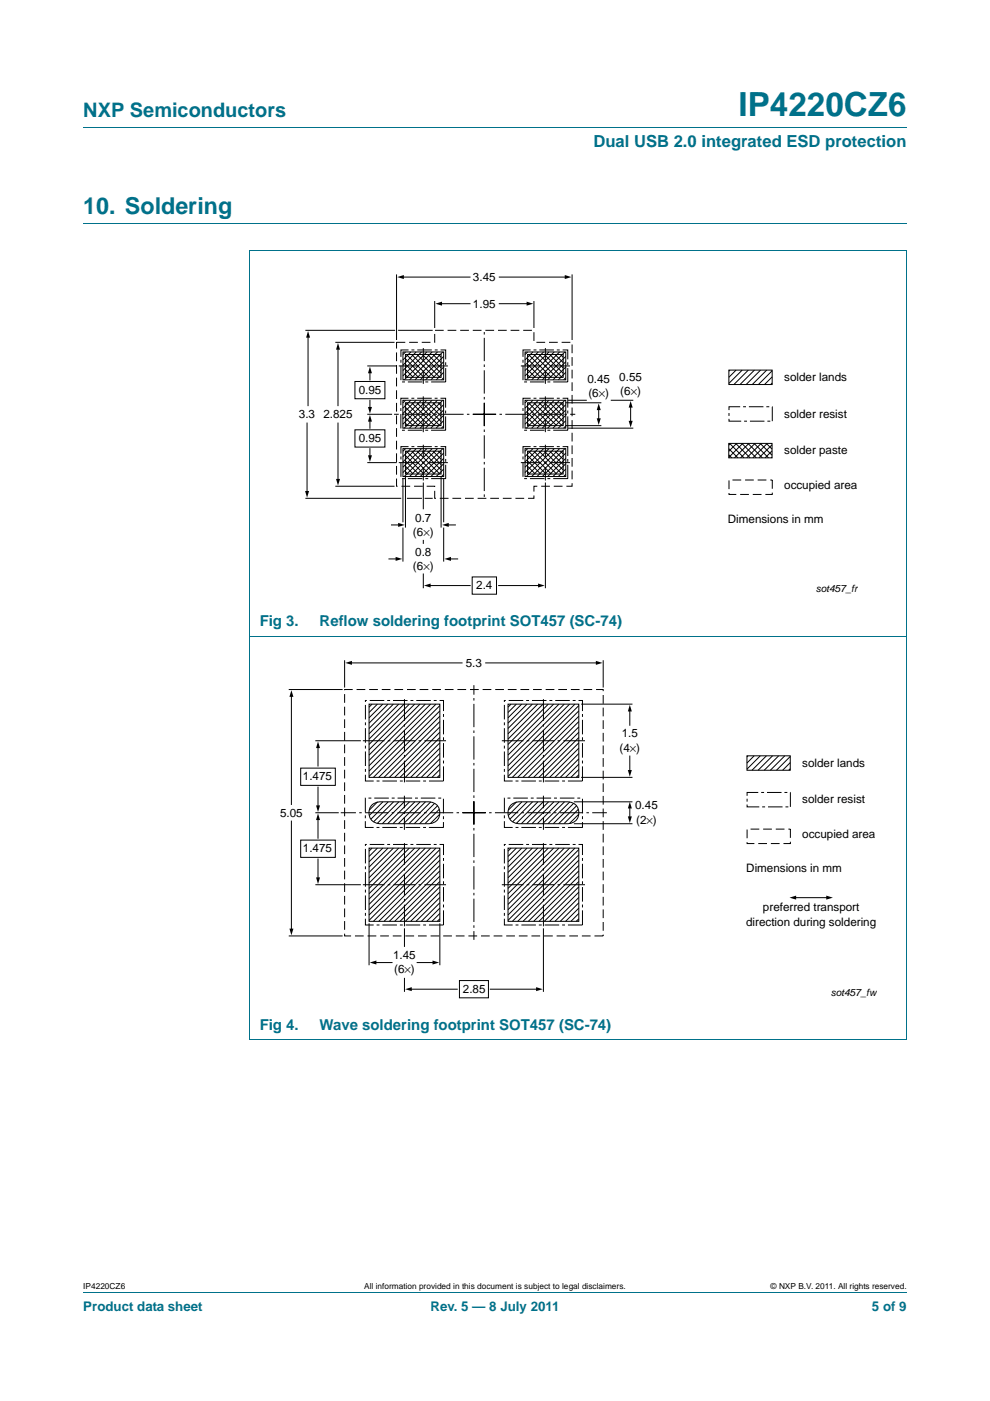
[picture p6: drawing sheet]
<svg xmlns="http://www.w3.org/2000/svg" width="210mm" height="297mm" viewBox="0 0 210 297" stroke-linecap="round" stroke-linejoin="round" font-family="sans-serif">
<path d="M17.7 27h174.6M17.7 47.4h174.6M52.9 53.1h139.4M53 53.1v167.3M192.3 53.1v167.3M52.9 134.9h139.4M52.9 220.5h139.4M17.7 273.9h174.6" fill="none" stroke="#00718a" stroke-width=".21"/>
<g fill="none" stroke="#000" stroke-width=".21">
<path d="M84.1 58.2v13.9M85.4 58.7h14.3M105.9 58.7h14.2M121.3 58.2v13.9M64.8 70h19M65.3 71.3v14.7M71.1 72.6h12.6M71.7 73.9v12.1M77.9 77.6h6.3M78.5 78.9v1.7M84.4 70h7.4M85.5 74.6h8.6v5.9h-8.6z"/>
<path d="M86 75.2h7.6v4.8h-7.6zM86 76.1l3.9 3.9M86 77.2l2.8 2.8M86 78.4l1.7 1.6M86 79.5l.5 .5M86 74.6l-.5 .6M86.2 75.2l4.8 4.8M87.1 74.6l-1.6 1.7M87.3 75.2l4.9 4.8M88.3 74.6l-2.8 2.8M88.4 75.2l4.9 4.8M89.4 74.6l-3.9 4"/>
<path d="M89.6 75.2l4 3.9M90.5 74.6l-5 5.1M90.7 75.2l2.9 2.8M91.7 74.6l-6 5.9M91.8 75.2l1.8 1.7M92.2 63.8v5.7M92.8 74.6l-5.9 5.9M93 75.2l.6 .6M93.5 64.4h6.2M93.9 74.6l-5.9 5.9M94.1 75.6l-5 4.9M94.1 76.7l-3.8 3.8"/>
<path d="M94.1 77.8l-2.7 2.7M94.1 79l-1.6 1.5M105.9 64.4h6.1M111.4 74.6h8.6v5.9h-8.6zM111.9 75.2h7.5v4.8h-7.5zM111.9 76.1l3.9 3.9M111.9 77.2l2.8 2.8M111.9 78.4l1.6 1.6M111.9 79.5l.5 .5M111.9 74.6l-.5 .6M112.1 75.2l4.8 4.8M113 74.6l-1.6 1.7"/>
<path d="M113.2 75.2l4.9 4.8M113.2 63.8v5.7M114.2 74.6l-2.8 2.8M114.3 75.2l4.9 4.8M115.3 74.6l-3.9 4M115.5 75.2l4 3.9M116.4 74.6l-5 5.1M116.6 75.2l2.9 2.8M117.6 74.6l-6 5.9M117.7 75.2l1.8 1.7M118.7 74.6l-5.9 5.9M118.9 75.2l.6 .6"/>
<path d="M119.8 74.6l-5.9 5.9M120 75.6l-5 4.9M120 76.7l-3.8 3.8M120 77.8l-2.7 2.7M120 79l-1.6 1.5M154.6 78.5h9.2v3h-9.2zM154.8 78.5l-.2 .2M156.1 78.5l-1.5 1.5M157.4 78.5l-2.8 2.8M158.7 78.5l-3 3M160 78.5l-3 3M161.3 78.5l-3 3"/>
<path d="M162.6 78.5l-3 3M163.8 78.6l-2.9 2.9M163.8 79.9l-1.6 1.6M65.1 89.7v14.7M71.7 89.7v12.1M75.3 80.9h6.3v3.6h-6.3zM75.3 91.1h6.3v3.7h-6.3zM77.9 98.1h6.3M77.9 87.8h5.3M78.5 84.9v1.7M78.5 89.1v1.7M78.5 95.1v1.7"/>
<path d="M85.4 84.9h8.7v5.9h-8.7zM85.5 95.1h8.6v5.9h-8.6zM86 85.4h7.5v4.8h-7.5zM86 86.3l3.9 3.9M86 87.5l2.8 2.7M86 88.6l1.6 1.6M86 89.7l.5 .5M86 95.7h7.6v4.8h-7.6zM86 84.9l-.6 .5M86 96.6l3.9 3.9M86 97.7l2.8 2.8M86 98.9l1.7 1.6"/>
<path d="M86 100l.5 .5M86 95.1l-.5 .6M86.2 85.4l4.8 4.8M86.2 95.7l4.8 4.8M87.1 84.9l-1.7 1.6M87.1 95.1l-1.6 1.7M87.3 85.4l4.9 4.8M87.3 95.7l4.9 4.8M88.3 84.9l-2.9 2.8M88.3 95.1l-2.8 2.8M88.4 85.4l4.9 4.8M88.4 95.7l4.9 4.8"/>
<path d="M89.4 84.9l-4 3.9M89.4 95.1l-3.9 4M89.6 85.4l3.9 4M89.6 95.7l4 3.9M90.5 84.9l-5.1 5M90.5 95.1l-5 5.1M90.7 85.4l2.8 2.9M90.7 95.7l2.9 2.8M91.6 84.9l-5.9 5.9M91.7 95.1l-6 5.9M91.8 85.4l1.7 1.7M91.8 95.7l1.8 1.7"/>
<path d="M92.8 84.9l-5.9 5.9M92.8 95.1l-5.9 5.9M92.9 85.4l.6 .6M93 95.7l.6 .6M93.9 84.9l-5.9 5.9M93.9 95.1l-5.9 5.9M94.1 85.8l-5 5M94.1 86.9l-3.9 3.9M94.1 88.1l-2.7 2.7M94.1 89.2l-1.6 1.6M94.1 90.3l-.5 .5M94.1 96.1l-5 4.9"/>
<path d="M94.1 97.2l-3.8 3.8M94.1 98.3l-2.7 2.7M94.1 99.5l-1.6 1.5M94.1 80.1l-.4 .4M111.4 95.1h8.6v5.9h-8.6zM111.4 84.9h8.6v5.9h-8.6zM111.9 95.7h7.5v4.8h-7.5zM111.9 85.4h7.5v4.8h-7.5zM111.9 96.6l3.9 3.9M111.9 97.7l2.8 2.8M111.9 98.9l1.6 1.6M111.9 100l.5 .5"/>
<path d="M111.9 86.3l3.9 3.9M111.9 87.5l2.8 2.7M111.9 88.6l1.6 1.6M111.9 89.7l.5 .5M111.9 95.1l-.5 .6M111.9 84.9l-.5 .5M112.1 95.7l4.8 4.8M112.1 85.4l4.8 4.8M113 95.1l-1.6 1.7M113 84.9l-1.6 1.6M113.2 95.7l4.9 4.8M113.2 85.4l4.9 4.8"/>
<path d="M114.2 95.1l-2.8 2.8M114.2 84.9l-2.8 2.8M114.3 95.7l4.9 4.8M114.3 85.4l4.9 4.8M115.3 95.1l-3.9 4M115.3 84.9l-3.9 3.9M115.5 95.7l4 3.9M115.5 85.4l4 4M116.4 95.1l-5 5.1M116.4 84.9l-5 5M116.6 95.7l2.9 2.8M116.6 85.4l2.9 2.9"/>
<path d="M117.6 95.1l-6 5.9M117.6 84.9l-6 5.9M117.7 95.7l1.8 1.7M117.7 85.4l1.8 1.7M118.7 95.1l-5.9 5.9M118.7 84.9l-5.9 5.9M118.9 95.7l.6 .6M118.9 85.4l.6 .6M119.8 95.1l-5.9 5.9M119.8 84.9l-5.9 5.9M119.9 90.2h7.6M119.9 85.4h7.6"/>
<path d="M120 80.1l-.5 .4M120 96.1l-5 4.9M120 97.2l-3.8 3.8M120 98.3l-2.7 2.7M120 99.5l-1.6 1.5M120 85.8l-5 5M120 86.9l-3.8 3.9M120 88.1l-2.7 2.7M120 89.2l-1.6 1.6M120 90.3l-.5 .5M120.5 90.8h13.8M120.5 84.9h4"/>
<path d="M127 86.3v2.7M129.5 84.9h4.8M133.8 86.3v3.2M154.6 95.1l1.9 2M154.6 96.4l.6 .7M154.6 94h9.2v3.1h-9.2zM154.7 94l3.1 3.1M154.9 94l-.3 .4M156 94l3.1 3.1M156.2 94l-1.6 1.7M157.3 94l3.1 3.1M157.5 94l-2.9 3"/>
<path d="M158.6 94l3.1 3.1M158.8 94l-3 3.1M159.9 94l3.1 3.1M160.1 94l-3 3.1M161.2 94l2.6 2.5M161.4 94l-3 3.1M162.5 94l1.3 1.2M162.7 94l-3 3.1M163.8 96.9l-.2 .2M163.8 95.6l-1.5 1.5M163.8 94.3l-2.8 2.8M163.8 81.2l-.3 .3"/>
<path d="M64.8 105.7h20.3M71.1 103.1h12.6M82.5 118.5h1.7M83 111.3h1.7M85.5 101.5v9.2M85.5 111.9v7.2M86 100.9v11M86.3 105.7h3.2M89.8 102.3v5.7M89.8 114.5v.8M90.1 105.7h1.7M93.6 100.9v11"/>
<path d="M94.1 100.6l-.4 .4M94.1 101.5v9.2M94.1 111.9v7.2M94.9 111.3h1.7M95.4 118.5h1.7M115.7 102.3v22.4M120 100.6l-.5 .4M73.1 140v5.8M89.8 121.6v3.1M91.1 124.2h8.6M100.2 122.3h5.1v3.7h-5.1zM105.8 124.2h8.6"/>
<path d="M127.9 140v5.8M61.2 146.2h11.5M61.8 147.5v23.1M66.9 157.1h9.6M67.4 158.3v4.1M74.4 140.6h23.6M78.3 149.3h15v15.5h-15zM78.9 149.3l-.6 .6M80.1 149.3l-1.8 1.8M81.2 149.3l-2.9 2.9M82.3 149.3l-4 4M83.4 149.3l-5.1 5.2"/>
<path d="M84.6 149.3l-6.3 6.3M85.7 149.3l-7.4 7.4M86.8 149.3l-8.5 8.5M88 149.3l-9.7 9.7M89.1 149.3l-10.8 10.8M90.2 149.3l-11.9 11.9M91.3 149.3l-13 13.1M92.5 149.3l-14.2 14.2M93.3 149.6l-15 15M93.3 150.7l-14.1 14.1M93.3 151.9l-13 12.9M93.3 153l-11.8 11.8"/>
<path d="M93.3 154.1l-10.7 10.7M93.3 155.2l-9.6 9.6M93.3 156.4l-8.5 8.4M93.3 157.5l-7.3 7.3M93.3 158.6l-6.2 6.2M93.3 159.8l-5.1 5M103 140.6h23.7M107.8 149.3h15v15.5h-15zM108.4 149.3l-.6 .6M109.5 149.3l-1.7 1.8M110.7 149.3l-2.9 2.9M111.8 149.3l-4 4"/>
<path d="M112.9 149.3l-5.1 5.2M114 149.3l-6.2 6.3M115.2 149.3l-7.4 7.4M116.3 149.3l-8.5 8.5M117.4 149.3l-9.6 9.7M118.6 149.3l-10.8 10.8M119.7 149.3l-11.9 11.9M120.8 149.3l-13 13.1M121.9 149.3l-14.1 14.2M122.8 149.6l-15 15M122.8 150.7l-14.1 14.1M122.8 151.9l-13 12.9"/>
<path d="M122.8 153l-11.9 11.8M122.8 154.1l-10.7 10.7M122.8 155.2l-9.6 9.6M122.8 156.4l-8.5 8.4M122.8 157.5l-7.4 7.3M122.8 158.6l-6.2 6.2M122.8 159.8l-5.1 5M123.3 149.3h10.8M133.6 150.6v3.2M61.8 174.1v23.1M63.8 178.1h7.3v3.7h-7.3zM63.8 162.9h7.3v3.6h-7.3z"/>
<path d="M66.9 172.3h5M67.4 166.9v4.1M67.4 173.6v4.1M78.3 179.8h15v15.5h-15zM78.7 170.8a2.57 2.57 0 0 1 1.9-.8h10.3a2.32 2.32 0 0 1 2.4 2.3 2.32 2.32 0 0 1-2.4 2.3h-10.3a2.33 2.33 0 0 1-2.2-1.3 2.33 2.33 0 0 1 .3-2.5zM78.9 179.8l-.6 .7M80.1 179.8l-1.8 1.8M80.1 170l-1.8 1.8M81.2 179.8l-2.9 2.9M81.2 170l-2.9 2.9M82.3 179.8l-4 4M82.3 170l-3.6 3.7"/>
<path d="M83.4 179.8l-5.1 5.2M83.5 170l-4.3 4.2M84.6 179.8l-6.3 6.3M84.6 170l-4.6 4.6M85.7 179.8l-7.4 7.4M85.7 170l-4.6 4.6M86.8 179.8l-8.5 8.6M86.9 170l-4.7 4.6M88 179.8l-9.7 9.7M88 170l-4.7 4.6M89.1 179.8l-10.8 10.8M89.1 170l-4.6 4.6"/>
<path d="M90.2 179.8l-11.9 12M90.2 170l-4.6 4.6M91.3 179.8l-13 13.1M91.4 170l-4.7 4.6M92.2 170.3l-4.3 4.3M92.5 179.8l-14.2 14.2M92.8 170.8l-3.8 3.8M93.2 171.6l-3 3M93.3 172.6l-2 2M93.3 160.9l-3.9 3.9M93.3 162l-2.8 2.8M93.3 163.1l-1.7 1.7"/>
<path d="M93.3 164.3l-.5 .5M107.8 179.8h15v15.5h-15zM108.2 170.8a2.57 2.57 0 0 1 1.9-.8h10.3a2.32 2.32 0 0 1 2.4 2.3 2.32 2.32 0 0 1-2.4 2.3h-10.3a2.33 2.33 0 0 1-2.2-1.3 2.33 2.33 0 0 1 .3-2.5zM108.4 179.8l-.6 .7M109.5 179.8l-1.7 1.8M109.6 170l-1.8 1.8M110.7 179.8l-2.9 2.9M110.7 170l-2.9 2.9M111.8 179.8l-4 4M111.8 170l-3.7 3.7M112.9 179.8l-5.1 5.2M113 170l-4.3 4.2"/>
<path d="M114 179.8l-6.2 6.3M114.1 170l-4.6 4.6M115.2 179.8l-7.4 7.4M115.2 170l-4.6 4.6M116.3 179.8l-8.5 8.6M116.3 170l-4.6 4.6M117.4 179.8l-9.6 9.7M117.5 170l-4.7 4.6M118.6 179.8l-10.8 10.8M118.6 170l-4.6 4.6M119.7 179.8l-11.9 12M119.7 170l-4.6 4.6"/>
<path d="M120.8 179.8l-13 13.1M120.9 170l-4.7 4.6M121.7 170.3l-4.4 4.3M121.7 170h12.4M121.7 174.6h12.4M121.9 179.8l-14.1 14.2M122.3 170.8l-3.8 3.8M122.7 171.6l-3.1 3M122.8 172.6l-2 2M122.8 160.9l-4 3.9M122.8 162l-2.8 2.8M122.8 163.1l-1.7 1.7"/>
<path d="M122.8 164.3l-.6 .5M123.3 164.8h10.8M133.6 160.3v3.2M133.6 171.1v2.5M158.4 160.2h9.2v3.1h-9.2zM158.7 160.2l-.3 .3M160 160.2l-1.6 1.6M161.3 160.2l-2.9 2.9M162.6 160.2l-3.1 3.1M163.9 160.2l-3.1 3.1M165.2 160.2l-3.1 3.1M166.5 160.2l-3.1 3.1"/>
<path d="M167.6 160.4l-2.9 2.9M167.6 163l-.3 .3M167.6 161.7l-1.6 1.6M61.2 198.4h11.5M66.9 187.6h9.6M67.4 182.1v4.2M78.3 195.8v8.8M85.8 196.8v4M93.3 180.1l-15 15M93.3 181.3l-14.1 14M93.3 182.4l-13 12.9M93.3 183.5l-11.8 11.8"/>
<path d="M93.3 184.6l-10.7 10.7M93.3 185.8l-9.6 9.5M93.3 186.9l-8.5 8.4M93.3 188l-7.3 7.3M93.3 189.2l-6.2 6.1M93.3 190.3l-5.1 5M93.3 191.4l-3.9 3.9M93.3 192.5l-2.8 2.8M93.3 193.7l-1.7 1.6M93.3 194.8l-.5 .5M93.3 195.8v8.8M115.3 196.8v13.5"/>
<path d="M122.8 180.1l-15 15M122.8 181.3l-14.1 14M122.8 182.4l-13 12.9M122.8 183.5l-11.9 11.8M122.8 184.6l-10.7 10.7M122.8 185.8l-9.6 9.5M122.8 186.9l-8.5 8.4M122.8 188l-7.3 7.3M122.8 189.2l-6.2 6.1M122.8 190.3l-5.1 5M122.8 191.4l-4 3.9M122.8 192.5l-2.8 2.8"/>
<path d="M122.8 193.7l-1.7 1.6M122.8 194.8l-.6 .5M168.3 190.3h7.2M79.5 204.1h3.7M85.8 207.3v3M87.1 209.7h9.9M88.5 204.1h3.5M97.4 207.9h6.2v3.7h-6.2zM104 209.7h10"/>
</g>
<g fill="none" stroke="#000" stroke-width=".21" stroke-dasharray="3.1 .6 .6 .6" stroke-linecap="butt">
<path d="M85 74.2h9.5v6.8h-9.5zM110.9 74.2h9.5v6.8h-9.5zM85 84.4h9.5v6.8h-9.5zM85 94.7h9.5v6.8h-9.5zM110.9 94.7h9.5v6.8h-9.5zM110.9 84.4h9.5v6.8h-9.5zM154.6 86.2h9.2v3.1h-9.2zM77.5 148.5h16.6v17.1h-16.6zM107 148.5h16.5v17.1h-16.5zM77.5 169.2h16.6v6.2h-16.6zM77.5 179h16.6v17.1h-16.6zM107 169.2h16.5v6.2h-16.5z"/>
<path d="M107 179h16.5v17.1h-16.5zM158.5 168h9.1v3.1h-9.1z"/>
</g>
<path d="M84.1 72.6h8.1v-2.6h21v2.6h8.1v30.5h-8.1v2.6h-21v-2.6h-8.1zM154.6 101.8h9.2v3h-9.2zM73.1 146.2h54.8v52.2h-54.8zM158.5 175.8h9.1v3.1h-9.1z" fill="none" stroke="#000" stroke-width=".21" stroke-dasharray="1.9 .8" stroke-linecap="butt"/>
<g fill="#000">
<path d="M84.2 58.7l1.5-.4v.9zM119.8 58.3l1.4 .4-1.4 .5zM65.3 70.2l.5 1.4h-.9zM71.7 72.7l.4 1.4h-.8zM78.5 77.7l.4 1.4h-.9zM92.3 64.4l1.5-.4v.8zM111.7 64l1.4 .4-1.4 .4zM78.5 88l.4 1.4h-.9zM78 86.3h.9l-.4 1.4zM78 96.5h.9l-.4 1.4zM126.6 88.7h.8l-.4 1.4zM127 85.5l.4 1.5h-.8z"/>
<path d="M133.8 85l.4 1.4h-.9zM133.3 89.2h.9l-.4 1.4zM64.7 104.1h.9l-.5 1.4zM71.3 101.5h.8l-.4 1.5zM83.9 118.1l1.4 .4-1.4 .4zM84.4 110.9l1.5 .4-1.5 .4zM93.8 111.3l1.4-.4v.8zM94.2 118.5l1.5-.4v.8zM89.9 124.2l1.4-.5v.9zM114.1 123.7l1.4 .5-1.4 .4zM61.8 146.3l.4 1.4h-.8zM67.4 157.2l.5 1.4h-.9z"/>
<path d="M73.2 140.6l1.4-.5v.9zM126.4 140.1l1.4 .5-1.4 .4zM133.6 149.4l.4 1.4h-.8zM67.4 172.5l.5 1.4h-.9zM67 170.8h.9l-.5 1.4zM133.2 163.3h.8l-.4 1.4zM133.2 173.1h.8l-.4 1.4zM133.6 170l.4 1.4h-.8zM61.4 196.9h.8l-.4 1.4zM67 186h.9l-.5 1.4zM167.5 190.3l1.4-.4v.8zM175.3 189.9l1.4 .4-1.4 .4z"/>
<path d="M78.4 204.1l1.4-.4v.8zM85.9 209.7l1.4-.4v.8zM91.7 203.7l1.5 .4-1.5 .4zM113.7 209.3l1.4 .4-1.4 .4z"/>
</g>
<path d="M100.3 87.8h21.7M102.7 85.4v20.2M102.7 90.3v-20.2M105.2 87.8h-21.6M98.1 172.3h30.6M100.5 169.9v29.4M100.5 174.8v-29.5M103 172.3h-30.7" fill="none" stroke="#000" stroke-width=".21" stroke-dasharray="4.9 .7 .5 .7" stroke-linecap="butt"/>
<path d="M84.6 77.6h10.4M110.5 77.6h10.4M84.6 98.1h10.4M110.5 98.1h10.4" fill="none" stroke="#000" stroke-width=".21" stroke-dasharray="4.2 .7 .5 .7" stroke-linecap="butt"/>
<path d="M89.8 73.8v7.6M115.7 73.8v7.6M89.8 84v7.6M89.8 94.3v7.6M115.7 84v7.6M115.7 94.3v7.6" fill="none" stroke="#000" stroke-width=".21" stroke-dasharray="2.8 .7 .5 .7" stroke-linecap="butt"/>
<path d="M77 157.1h17.6M85.8 148.2v17.7M106.4 157.1h17.7M115.3 148.2v17.7M85.8 178.8v17.6M115.3 178.8v17.6M77 187.6h17.6M106.4 187.6h17.7" fill="none" stroke="#000" stroke-width=".21" stroke-dasharray="4.6 .7 .5 .7" stroke-linecap="butt"/>
<path d="M85.8 168.7v7.2M115.3 168.7v7.2" fill="none" stroke="#000" stroke-width=".21" stroke-dasharray="2.6 .7 .5 .7" stroke-linecap="butt"/>
<text font-size="7" fill="#00718a" x="156.6" y="24.6">IP4220CZ6</text>
<text font-size="4.9" fill="#00718a" x="17.7" y="45.4">10. Soldering</text>
<text font-size="4.2" fill="#00718a" x="17.7" y="24.9">NXP Semiconductors</text>
<text font-size="3.5" fill="#00718a" x="125.9" y="31.1">Dual USB 2.0 integrated ESD protection</text>
<g font-size="3.2" fill="#00718a">
<text x="55.1" y="132.8">Fig 3.</text>
<text x="67.8" y="132.8">Reflow soldering footprint SOT457 (SC-74)</text>
<text x="55.1" y="218.4">Fig 4.</text>
<text x="67.8" y="218.4">Wave soldering footprint SOT457 (SC-74)</text>
</g>
<g font-size="2.8" fill="#00718a">
<text x="17.7" y="277.9">Product data sheet</text>
<text x="91.3" y="277.9">Rev. 5 — 8 July 2011</text>
<text x="184.9" y="277.9">5 of 9</text>
</g>
<g font-size="2.5">
<text x="100.3" y="59.6">3.45</text>
<text x="100.3" y="65.3">1.95</text>
<text x="76.1" y="83.5">0.95</text>
<text x="124.6" y="81.3">0.45</text>
<text x="131.4" y="80.7">0.55</text>
<text x="131.6" y="83.7">(6×)</text>
<text x="166.3" y="80.9">solder lands</text>
<text x="63.4" y="88.7">3.3</text>
<text x="68.6" y="88.7">2.825</text>
<text x="124.8" y="84.3">(6×)</text>
<text x="166.3" y="88.5">solder resist</text>
<text x="76.1" y="93.7">0.95</text>
<text x="166.3" y="96.3">solder paste</text>
<text x="166.3" y="103.7">occupied area</text>
<text x="87.6" y="113.6">(6×)</text>
<text x="88.1" y="110.6">0.7</text>
<text x="154.4" y="110.9">Dimensions in mm</text>
<text x="88.1" y="117.8">0.8</text>
<text x="87.6" y="120.8">(6×)</text>
<text x="101" y="124.9">2.4</text>
<text x="98.8" y="141.4">5.3</text>
<text x="131.4" y="159.3">(4×)</text>
<text x="131.9" y="156.3">1.5</text>
<text x="64.3" y="165.4">1.475</text>
<text x="170.2" y="162.6">solder lands</text>
<text x="59.4" y="173.2">5.05</text>
<text x="134.7" y="171.6">0.45</text>
<text x="170.2" y="170.3">solder resist</text>
<text x="134.9" y="174.6">(2×)</text>
<text x="170.2" y="177.7">occupied area</text>
<text x="64.3" y="180.7">1.475</text>
<text x="158.3" y="185">Dimensions in mm</text>
<text x="158.3" y="196.2">direction during soldering</text>
<text x="161.8" y="193.2">preferred transport</text>
<text x="83.4" y="203.4">1.45</text>
<text x="83.6" y="206.4">(6×)</text>
<text x="98.2" y="210.5">2.85</text>
</g>
<g font-size="2.1">
<text x="173" y="125.5">sot457_fr</text>
<text x="176.2" y="211.1">sot457_fw</text>
</g>
<g font-size="1.8">
<text x="17.7" y="273.3">IP4220CZ6</text>
<text x="77.2" y="273.3">All information provided in this document is subject to legal disclaimers.</text>
<text x="163.5" y="273.3">© NXP B.V. 2011. All rights reserved.</text>
</g>
</svg>
